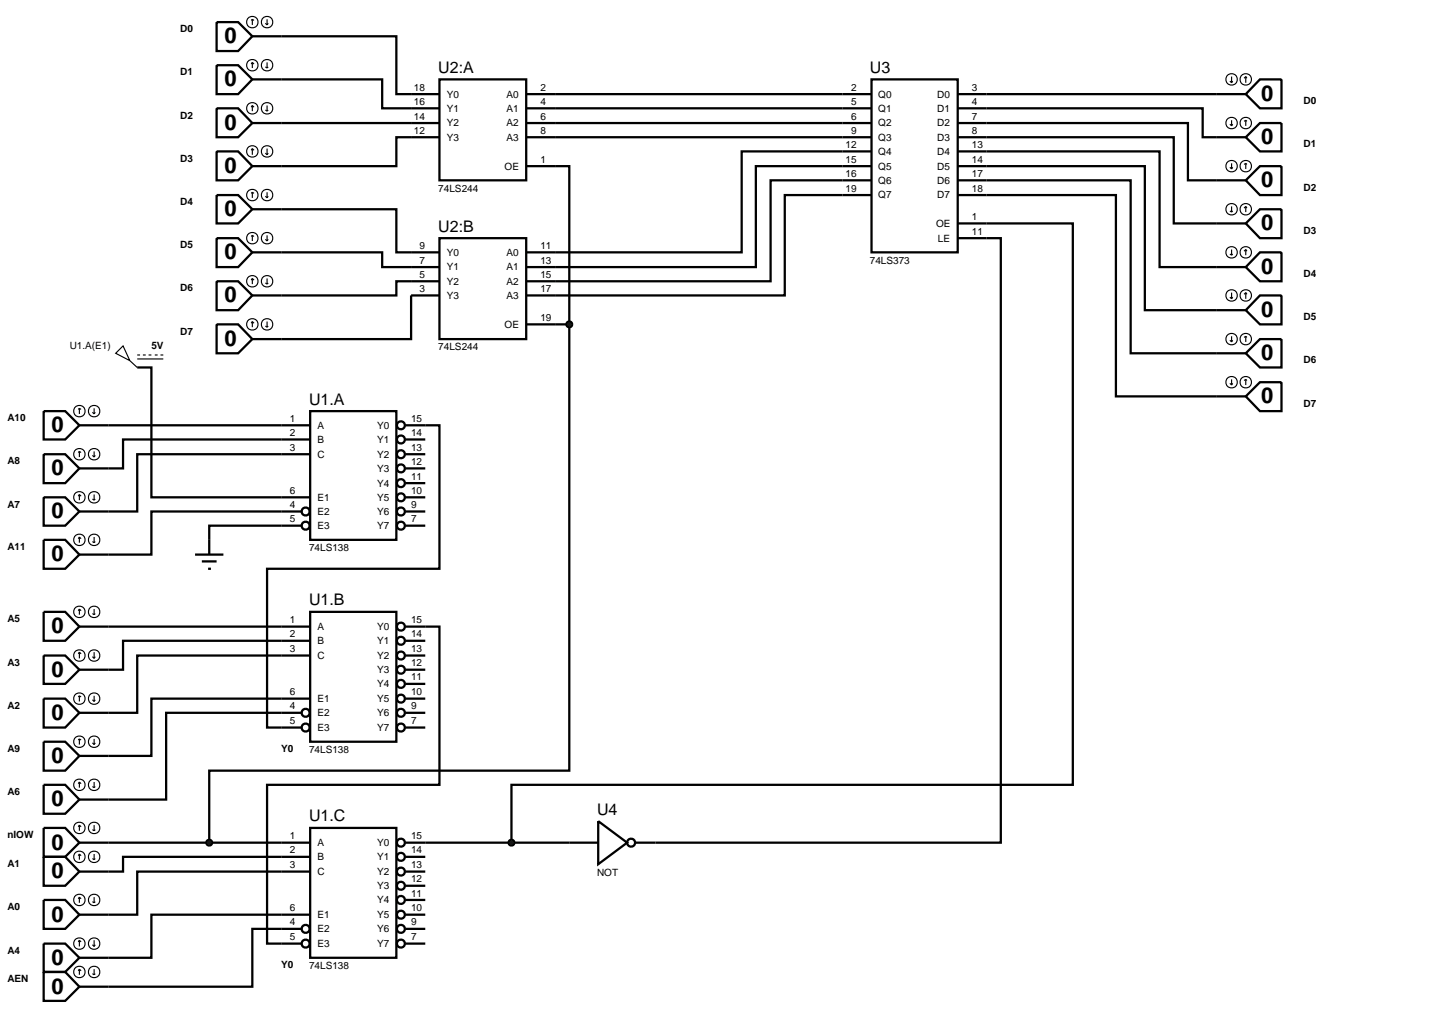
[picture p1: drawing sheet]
<svg xmlns="http://www.w3.org/2000/svg" width="257mm" height="180mm" viewBox="0 0 257 180" stroke-linecap="round" stroke-linejoin="round" font-family="sans-serif">
<g fill="none" stroke="#000" stroke-width=".4">
<path d="M49.6 14h17.8v5.1h10.1M49.6 6.4h20.3v10.2h7.6M77.5 14h15.3v17.8h-15.3zM92.8 16.6h60.9M92.8 19.1h60.9M153.7 14h15.2v30.5h-15.2zM168.9 19.1h43.2v5.1h2.5M168.9 16.6h45.7M49.6 36.9h20.3v7.6h7.6M49.6 21.7h27.9M77.5 24.2h-7.6v5.1h-20.3M92.8 29.3h7.6v27.9"/>
<path d="M92.8 21.7h60.9M92.8 24.2h60.9M153.7 26.7h-22.9v17.8h-38M153.7 29.3h-20.4v17.8h-40.5M153.7 31.8h-17.8v17.8h-43.1M153.7 34.4h-15.3v17.7h-45.6M168.9 39.4h20.3v99h-99v10.2M168.9 21.7h40.6v10.1h5.1M168.9 24.2h38.1v15.2h7.6M168.9 26.7h35.6v20.4h10.1M168.9 29.3h33v25.4h12.7M168.9 31.8h30.5v30.5h15.2"/>
<path d="M168.9 34.4h27.9v35.5h17.8M49.6 44.5h17.8v2.6h10.1M77.5 42h15.3v17.8h-15.3zM77.5 49.6h-7.6v2.5h-20.3M77.5 52.1h-5v7.7h-22.9M92.8 57.2h7.6M100.4 57.2v78.7h-63.5v12.7M168.9 42h7.6v106.6h-60.9M19.1 75h35.6M24.2 64.8h2.5v22.9h28M54.7 72.5h15.2v22.7h-15.2zM54.7 77.5h-33v5.1h-2.6"/>
<path d="M71.5 75h6v25.3h-30.4v28h6.1M71.5 77.5h3.5M34.4 97.8h5M35.6 99h2.6M53.2 92.7h-16.3v5.1M53.2 90.2h-26.5v7.6h-7.6M54.7 80.1h-30.5v10.1h-5.1M71.5 80.1h3.5M71.5 87.7h3.5M71.5 90.2h3.5M71.5 92.7h3.5M71.5 82.6h3.5"/>
<path d="M71.5 85.2h3.5M19.1 110.5h35.6M36.7 100.3h.5M54.7 107.9h15.2v22.9h-15.2zM54.7 113h-33v5.1h-2.6M54.7 115.6h-30.5v10.1h-5.1M71.5 110.5h6v27.9h-30.4v28h6.1M71.5 113h3.5M71.5 115.6h3.5M71.5 118.1h3.5M53.2 125.7h-23.9v15.3h-10.2M54.7 123.2h-28v10.1h-7.6"/>
<path d="M71.5 123.2h3.5M71.5 125.7h3.5M71.5 128.3h3.5M71.5 120.6h3.5M19.1 148.6h35.6M54.7 146h15.2v22.9h-15.2zM54.7 151.1h-33v2.6h-2.6M54.7 153.7h-30.5v7.6h-5.1M71.5 148.6h28.9M71.5 151.1h3.5M71.5 153.7h3.5M71.5 156.2h3.5"/>
<path d="M71.5 158.7h3.5M53.2 163.8h-8.7v10.2h-25.4M54.7 161.3h-28v7.6h-7.6M71.5 161.3h3.5M71.5 163.8h3.5M71.5 166.4h3.5"/>
<circle cx="70.7" cy="77.5" r=".7"/>
<circle cx="70.7" cy="75" r=".7"/>
<circle cx="53.9" cy="90.2" r=".7"/>
<circle cx="53.9" cy="92.7" r=".7"/>
<circle cx="70.7" cy="90.2" r=".7"/>
<circle cx="70.7" cy="80.1" r=".7"/>
<circle cx="70.7" cy="92.7" r=".7"/>
<circle cx="70.7" cy="87.7" r=".7"/>
<circle cx="70.7" cy="85.2" r=".7"/>
<circle cx="70.7" cy="82.6" r=".7"/>
<circle cx="70.7" cy="113" r=".7"/>
<circle cx="70.7" cy="115.6" r=".7"/>
<circle cx="70.7" cy="118.1" r=".7"/>
<circle cx="70.7" cy="110.5" r=".7"/>
<circle cx="53.9" cy="125.7" r=".7"/>
<circle cx="53.9" cy="128.3" r=".7"/>
<circle cx="70.7" cy="125.7" r=".7"/>
<circle cx="70.7" cy="120.6" r=".7"/>
<circle cx="70.7" cy="128.3" r=".7"/>
<circle cx="70.7" cy="123.2" r=".7"/>
<circle cx="70.7" cy="158.7" r=".7"/>
<circle cx="70.7" cy="153.7" r=".7"/>
<circle cx="70.7" cy="151.1" r=".7"/>
<circle cx="70.7" cy="156.2" r=".7"/>
<circle cx="70.7" cy="148.6" r=".7"/>
<circle cx="53.9" cy="166.4" r=".7"/>
<circle cx="53.9" cy="163.8" r=".7"/>
<circle cx="70.7" cy="166.4" r=".7"/>
<circle cx="70.7" cy="163.8" r=".7"/>
<circle cx="70.7" cy="161.3" r=".7"/>
</g>
<g fill="#004000" stroke="#000" stroke-width=".4">
<path d="M36.5 148.3l.4-.2-.5 .5zM36.9 148.1l.3 .1 .2 .4zM37.4 148.6l-.1 .3-.4 .2zM36.4 148.6l.5 .5-.4-.2z"/>
<path d="M100.1 56.8l.3-.1-.5 .5zM100.4 56.7l.4 .2 .1 .3zM100.4 57.7l.5-.5-.2 .4zM99.9 57.2l.5 .5-.4-.2z"/>
</g>
<g fill="#004000">
<path d="M36.4 148.6l.5-.5 .5 .5-.5 .5z"/>
<path d="M100.4 56.7l.5 .5-.5 .5-.5-.5z"/>
</g>
<g fill="none" stroke="#000" stroke-width=".4">
<path d="M100.4 148.6h5.1M105.5 144.8l5.1 3.8-5.1 3.8zM112.1 148.6h3.5"/>
<circle cx="111.3" cy="148.6" r=".7"/>
</g>
<path d="M89.9 148.2l.3-.1-.5 .5zM90.2 148.1l.3 .1 .2 .4zM90.7 148.6l-.1 .3-.4 .2zM89.7 148.6l.5 .5-.4-.2z" fill="#004000" stroke="#000" stroke-width=".4"/>
<path d="M90.2 148.1l.5 .5-.5 .5-.5-.5z" fill="#004000"/>
<g fill="none" stroke="#000" stroke-width=".4">
<path d="M38.2 3.9h3.8l2.5 2.5-2.5 2.6h-3.8zM38.2 11.5h3.8l2.5 2.5-2.5 2.6h-3.8zM38.2 19.1h3.8l2.5 2.6-2.5 2.5h-3.8zM44.5 6.4h5.1M44.5 14h5.1M214.6 16.6h5.1M222.2 14h3.8v5.1h-3.8l-2.5-2.5zM38.2 26.7h3.8l2.5 2.6-2.5 2.5h-3.8zM38.2 34.4h3.8l2.5 2.5-2.5 2.5h-3.8zM44.5 21.7h5.1M44.5 29.3h5.1M44.5 36.9h5.1"/>
<path d="M214.6 24.2h5.1M214.6 31.8h5.1M214.6 39.4h5.1M219.7 24.2l2.5-2.5h3.8v5h-3.8zM222.2 29.3h3.8v5.1h-3.8l-2.5-2.6zM222.2 36.9h3.8v5.1h-3.8l-2.5-2.6zM38.2 42h3.8l2.5 2.5-2.5 2.6h-3.8zM38.2 49.6h3.8l2.5 2.5-2.5 2.6h-3.8zM38.2 57.2h3.8l2.5 2.6-2.5 2.5h-3.8zM44.5 44.5h5.1M44.5 52.1h5.1M44.5 59.8h5.1"/>
<path d="M214.6 47.1h5.1M214.6 54.7h5.1M222.2 44.5h3.8v5.1h-3.8l-2.5-2.5zM222.2 52.1h3.8v5.1h-3.8l-2.5-2.5zM7.7 72.5h3.8l2.5 2.5-2.5 2.5h-3.8zM14 75h5.1M214.6 62.3h5.1M214.6 69.9h5.1M219.7 62.3l2.5-2.5h3.8v5h-3.8zM222.2 67.4h3.8v5.1h-3.8l-2.5-2.6zM7.7 80.1h3.8l2.5 2.5-2.5 2.6h-3.8zM7.7 87.7h3.8l2.5 2.5-2.5 2.5h-3.8z"/>
<path d="M7.7 95.2h3.8l2.5 2.6-2.5 2.5h-3.8zM14 82.6h5.1M14 90.2h5.1M14 97.8h5.1M7.7 107.9h3.8l2.5 2.6-2.5 2.5h-3.8zM7.7 115.6h3.8l2.5 2.5-2.5 2.5h-3.8zM14 110.5h5.1M14 118.1h5.1M7.7 123.2h3.8l2.5 2.5-2.5 2.6h-3.8zM7.7 130.8h3.8l2.5 2.5-2.5 2.6h-3.8zM7.7 138.4h3.8l2.5 2.6-2.5 2.5h-3.8zM14 125.7h5.1"/>
<path d="M14 133.3h5.1M7.7 151.1h3.8l2.5 2.6-2.5 2.5h-3.8zM7.7 158.7h3.8l2.5 2.6-2.5 2.5h-3.8zM7.7 146h3.8l2.5 2.6-2.5 2.5h-3.8zM14 141h5.1M14 153.7h5.1M14 148.6h5.1M7.7 166.4h3.8l2.5 2.5-2.5 2.5h-3.8zM7.7 171.4h3.8l2.5 2.6-2.5 2.5h-3.8zM14 161.3h5.1M14 168.9h5.1M14 174h5.1"/>
</g>
<g fill="none" stroke="#000" stroke-width=".2">
<path d="M44.5 3.4l-.2 .2M44.5 3.4l.3 .2M44.5 3.4v1M44.5 11v1M44.5 18.6v1M44.5 11l-.2 .3M44.5 11l.3 .3M44.5 18.6l-.2 .3M44.5 18.6l.3 .3M46.8 4.1l.3 .3M46.8 11.8l.3 .2M46.8 19.4l.3 .2"/>
<path d="M47.1 3.4v1M47.1 11v1M47.1 18.6v1M47.3 4.1l-.2 .3M47.3 11.8l-.2 .2M47.3 19.4l-.2 .2M216.9 14.3l.3 .3M217.2 13.5v1.1M217.4 14.3l-.2 .3M219.7 13.5l.2 .3M219.7 13.5l-.3 .3M219.7 13.5v1.1"/>
<path d="M44.5 26.2v1.1M44.5 33.9v1M44.5 26.2l-.2 .3M44.5 26.2l.3 .3M44.5 33.9l-.2 .2M44.5 33.9l.3 .2M46.8 27l.3 .3M46.8 34.6l.3 .3M47.1 26.2v1.1M47.1 33.9v1M47.3 27l-.2 .3M47.3 34.6l-.2 .3"/>
<path d="M216.9 21.9l.3 .3M216.9 29.5l.3 .3M216.9 37.2l.3 .2M217.2 21.2v1M217.2 28.8v1M217.2 36.4v1M217.4 21.9l-.2 .3M217.4 29.5l-.2 .3M217.4 37.2l-.2 .2M219.7 21.2v1M219.7 28.8v1M219.7 36.4v1"/>
<path d="M219.7 21.2l.2 .2M219.7 21.2l-.3 .2M219.7 28.8l.2 .2M219.7 28.8l-.3 .2M219.7 36.4l.2 .3M219.7 36.4l-.3 .3M44.5 41.5l-.2 .2M44.5 49.1l-.2 .3M44.5 41.5v1M44.5 49.1v1M44.5 56.7v1M44.5 41.5l.3 .2"/>
<path d="M44.5 49.1l.3 .3M44.5 56.7l-.2 .3M44.5 56.7l.3 .3M46.8 42.2l.3 .3M46.8 49.9l.3 .2M46.8 57.5l.3 .2M47.1 41.5v1M47.1 49.1v1M47.1 56.7v1M47.3 57.5l-.2 .2M47.3 42.2l-.2 .3M47.3 49.9l-.2 .2"/>
<path d="M216.9 44.8l.3 .2M216.9 52.4l.3 .3M217.2 44v1M217.2 51.6v1.1M217.2 59.3v1M217.4 44.8l-.2 .2M217.4 52.4l-.2 .3M219.7 44v1M219.7 51.6v1.1M219.7 59.3v1M219.7 44l.2 .3M219.7 44l-.3 .3"/>
<path d="M219.7 51.6l.2 .3M219.7 51.6l-.3 .3M219.7 59.3l.2 .2M219.7 59.3l-.3 .2M14 72l-.2 .2M14 72l.3 .2M14 72v1M14 79.6v1M14 79.6l-.2 .2M14 79.6l.3 .2M16.3 72.7l.3 .3M16.6 72v1"/>
<path d="M16.6 79.6v1M16.8 72.7l-.2 .3M20.4 62.3l1.3-1.3 1.2 2.6zM22.9 63.6l1.3 1.2M24.2 62.6h.5M24.2 63.3h4.6M25.2 62.6h.5M26.2 62.6h.5M27.3 62.6h.5M28.3 62.6h.5M216.9 60l.3 .3M216.9 67.6l.3 .3"/>
<path d="M217.2 66.9v1M217.4 60l-.2 .3M217.4 67.6l-.2 .3M219.7 66.9v1M219.7 66.9l.2 .2M219.7 66.9l-.3 .2M14 87.2v1M14 94.7v1M14 87.2l-.2 .3M14 87.2l.3 .3M14 94.7l-.2 .3M14 94.7l.3 .3"/>
<path d="M16.3 80.3l.3 .3M16.3 88l.3 .2M16.3 95.5l.3 .2M16.6 87.2v1M16.6 94.7v1M16.8 80.3l-.2 .3M16.8 88l-.2 .2M16.8 95.5l-.2 .2M14 107.4v1M14 115v1.1M14 107.4l-.2 .3M14 107.4l.3 .3"/>
<path d="M14 115l-.2 .3M14 115l.3 .3M16.3 108.2l.3 .2M16.3 115.8l.3 .3M16.6 107.4v1M16.6 115v1.1M16.8 108.2l-.2 .2M16.8 115.8l-.2 .3M14 122.7v1M14 130.3v1M14 137.9v1M14 122.7l-.2 .2"/>
<path d="M14 122.7l.3 .2M14 130.3l-.2 .2M14 130.3l.3 .2M14 137.9l-.2 .3M14 137.9l.3 .3M16.3 123.4l.3 .3M16.3 131l.3 .3M16.3 138.7l.3 .2M16.6 122.7v1M16.6 130.3v1M16.6 137.9v1M16.8 123.4l-.2 .3"/>
<path d="M16.8 131l-.2 .3M16.8 138.7l-.2 .2M14 145.5v1M14 150.6v1M14 158.2v1M14 150.6l-.2 .3M14 150.6l.3 .3M14 158.2l-.2 .3M14 158.2l.3 .3M14 145.5l-.2 .3M14 145.5l.3 .3M16.3 151.4l.3 .2"/>
<path d="M16.3 159l.3 .2M16.3 146.3l.3 .2M16.6 145.5v1M16.6 150.6v1M16.6 158.2v1M16.8 151.4l-.2 .2M16.8 159l-.2 .2M16.8 146.3l-.2 .2M14 165.8v1.1M14 170.9v1M14 165.8l-.2 .3M14 165.8l.3 .3"/>
<path d="M14 170.9l-.2 .3M14 170.9l.3 .3M16.3 166.6l.3 .3M16.3 171.7l.3 .2M16.6 165.8v1.1M16.6 170.9v1M16.8 166.6l-.2 .3M16.8 171.7l-.2 .2"/>
<circle cx="44.5" cy="11.5" r="1.01"/>
<circle cx="44.5" cy="19.1" r="1.01"/>
<circle cx="44.5" cy="3.9" r="1.01"/>
<circle cx="47.1" cy="11.5" r="1.01"/>
<circle cx="47.1" cy="19.1" r="1.01"/>
<circle cx="47.1" cy="3.9" r="1.01"/>
<circle cx="217.2" cy="14" r="1.01"/>
<circle cx="219.7" cy="14" r="1.01"/>
<circle cx="44.5" cy="34.4" r="1.01"/>
<circle cx="44.5" cy="26.7" r="1.01"/>
<circle cx="47.1" cy="34.4" r="1.01"/>
<circle cx="47.1" cy="26.7" r="1.01"/>
<circle cx="217.2" cy="36.9" r="1.01"/>
<circle cx="217.2" cy="21.7" r="1.01"/>
<circle cx="217.2" cy="29.3" r="1.01"/>
<circle cx="219.7" cy="36.9" r="1.01"/>
<circle cx="219.7" cy="21.7" r="1.01"/>
<circle cx="219.7" cy="29.3" r="1.01"/>
<circle cx="44.5" cy="49.6" r="1.01"/>
<circle cx="44.5" cy="57.2" r="1.01"/>
<circle cx="44.5" cy="42" r="1.01"/>
<circle cx="47.1" cy="49.6" r="1.01"/>
<circle cx="47.1" cy="57.2" r="1.01"/>
<circle cx="47.1" cy="42" r="1.01"/>
<circle cx="217.2" cy="44.5" r="1.01"/>
<circle cx="217.2" cy="59.8" r="1.01"/>
<circle cx="217.2" cy="52.1" r="1.01"/>
<circle cx="219.7" cy="44.5" r="1.01"/>
<circle cx="219.7" cy="59.8" r="1.01"/>
<circle cx="219.7" cy="52.1" r="1.01"/>
<circle cx="14" cy="72.5" r="1.01"/>
<circle cx="16.6" cy="72.5" r="1.01"/>
<circle cx="217.2" cy="67.4" r="1.01"/>
<circle cx="219.7" cy="67.4" r="1.01"/>
<circle cx="14" cy="87.7" r="1.01"/>
<circle cx="14" cy="95.2" r="1.01"/>
<circle cx="14" cy="80.1" r="1.01"/>
<circle cx="16.6" cy="87.7" r="1.01"/>
<circle cx="16.6" cy="95.2" r="1.01"/>
<circle cx="16.6" cy="80.1" r="1.01"/>
<circle cx="14" cy="107.9" r="1.01"/>
<circle cx="14" cy="115.6" r="1.01"/>
<circle cx="16.6" cy="107.9" r="1.01"/>
<circle cx="16.6" cy="115.6" r="1.01"/>
<circle cx="14" cy="130.8" r="1.01"/>
<circle cx="14" cy="123.2" r="1.01"/>
<circle cx="14" cy="138.4" r="1.01"/>
<circle cx="16.6" cy="130.8" r="1.01"/>
<circle cx="16.6" cy="123.2" r="1.01"/>
<circle cx="16.6" cy="138.4" r="1.01"/>
<circle cx="14" cy="146" r="1.01"/>
<circle cx="14" cy="158.7" r="1.01"/>
<circle cx="14" cy="151.1" r="1.01"/>
<circle cx="16.6" cy="146" r="1.01"/>
<circle cx="16.6" cy="158.7" r="1.01"/>
<circle cx="16.6" cy="151.1" r="1.01"/>
<circle cx="14" cy="171.4" r="1.01"/>
<circle cx="14" cy="166.4" r="1.01"/>
<circle cx="16.6" cy="171.4" r="1.01"/>
<circle cx="16.6" cy="166.4" r="1.01"/>
</g>
<g font-size="3.9">
<text x="39.6" y="7.6">0</text>
<text x="39.6" y="15.2">0</text>
<text x="222.4" y="17.8">0</text>
<text x="39.6" y="22.9">0</text>
<text x="222.4" y="25.4">0</text>
<text x="39.6" y="30.5">0</text>
<text x="222.4" y="33">0</text>
<text x="39.6" y="38.1">0</text>
<text x="222.4" y="40.6">0</text>
<text x="39.6" y="45.7">0</text>
<text x="39.6" y="53.3">0</text>
<text x="222.4" y="48.3">0</text>
<text x="222.4" y="55.9">0</text>
<text x="39.6" y="61">0</text>
<text x="222.4" y="63.5">0</text>
<text x="222.4" y="71.1">0</text>
<text x="9.1" y="76.2">0</text>
<text x="9.1" y="83.8">0</text>
<text x="9.1" y="91.4">0</text>
<text x="9.1" y="99">0</text>
<text x="9.1" y="111.7">0</text>
<text x="9.1" y="119.3">0</text>
<text x="9.1" y="126.9">0</text>
<text x="9.1" y="134.5">0</text>
<text x="9.1" y="142.2">0</text>
<text x="9.1" y="149.8">0</text>
<text x="9.1" y="154.9">0</text>
<text x="9.1" y="162.5">0</text>
<text x="9.1" y="170.1">0</text>
<text x="9.1" y="175.2">0</text>
</g>
<g font-size="2.8">
<text x="77.3" y="12.9">U2:A</text>
<text x="153.4" y="12.9">U3</text>
<text x="77.3" y="40.9">U2:B</text>
<text x="54.5" y="71.4">U1.A</text>
<text x="54.5" y="106.8">U1.B</text>
<text x="105.3" y="143.7">U4</text>
<text x="54.5" y="144.9">U1.C</text>
</g>
<g font-size="1.8">
<text x="31.8" y="5.7">D0</text>
<text x="31.8" y="13.3">D1</text>
<text x="73" y="16">18</text>
<text x="78.8" y="17.2">Y0</text>
<text x="89.3" y="17.2">A0</text>
<text x="95.3" y="16">2</text>
<text x="150.1" y="16">2</text>
<text x="154.9" y="17.2">Q0</text>
<text x="165.3" y="17.2">D0</text>
<text x="171.4" y="16">3</text>
<text x="31.8" y="20.9">D2</text>
<text x="73" y="18.5">16</text>
<text x="73" y="21.1">14</text>
<text x="73" y="23.6">12</text>
<text x="78.8" y="19.7">Y1</text>
<text x="78.8" y="22.3">Y2</text>
<text x="89.3" y="19.7">A1</text>
<text x="89.3" y="22.3">A2</text>
<text x="95.3" y="18.5">4</text>
<text x="95.3" y="21.1">6</text>
<text x="95.3" y="23.6">8</text>
<text x="150.1" y="18.5">5</text>
<text x="150.1" y="21.1">6</text>
<text x="150.1" y="23.6">9</text>
<text x="154.9" y="19.7">Q1</text>
<text x="154.9" y="22.3">Q2</text>
<text x="165.3" y="19.7">D1</text>
<text x="165.3" y="22.3">D2</text>
<text x="171.4" y="18.5">4</text>
<text x="171.4" y="21.1">7</text>
<text x="171.4" y="23.6">8</text>
<text x="229.9" y="18.4">D0</text>
<text x="31.8" y="28.5">D3</text>
<text x="78.8" y="24.8">Y3</text>
<text x="89" y="29.9">OE</text>
<text x="89.3" y="24.8">A3</text>
<text x="95.3" y="28.7">1</text>
<text x="149.1" y="26.1">12</text>
<text x="149.1" y="28.7">15</text>
<text x="154.9" y="24.8">Q3</text>
<text x="154.9" y="27.3">Q4</text>
<text x="154.9" y="29.9">Q5</text>
<text x="165.3" y="24.8">D3</text>
<text x="165.3" y="27.3">D4</text>
<text x="165.3" y="29.9">D5</text>
<text x="171.4" y="26.1">13</text>
<text x="171.4" y="28.7">14</text>
<text x="229.9" y="26">D1</text>
<text x="77.3" y="33.8">74LS244</text>
<text x="149.1" y="31.2">16</text>
<text x="149.1" y="33.8">19</text>
<text x="154.9" y="32.4">Q6</text>
<text x="154.9" y="35">Q7</text>
<text x="165.3" y="32.4">D6</text>
<text x="165.3" y="35">D7</text>
<text x="171.4" y="31.2">17</text>
<text x="171.4" y="33.8">18</text>
<text x="229.9" y="33.6">D2</text>
<text x="31.8" y="36.2">D4</text>
<text x="165.1" y="40">OE</text>
<text x="171.4" y="38.8">1</text>
<text x="171.4" y="41.4">11</text>
<text x="229.9" y="41.2">D3</text>
<text x="31.8" y="43.8">D5</text>
<text x="74" y="43.9">9</text>
<text x="74" y="46.5">7</text>
<text x="78.8" y="45.1">Y0</text>
<text x="78.8" y="47.7">Y1</text>
<text x="89.3" y="45.1">A0</text>
<text x="89.3" y="47.7">A1</text>
<text x="95.3" y="43.9">11</text>
<text x="95.3" y="46.5">13</text>
<text x="153.4" y="46.5">74LS373</text>
<text x="165.4" y="42.6">LE</text>
<text x="31.8" y="51.4">D6</text>
<text x="74" y="49">5</text>
<text x="74" y="51.5">3</text>
<text x="78.8" y="50.2">Y2</text>
<text x="78.8" y="52.7">Y3</text>
<text x="89.3" y="50.2">A2</text>
<text x="89.3" y="52.7">A3</text>
<text x="95.3" y="49">15</text>
<text x="95.3" y="51.5">17</text>
<text x="229.9" y="48.9">D4</text>
<text x="31.8" y="59">D7</text>
<text x="89" y="57.8">OE</text>
<text x="95.3" y="56.6">19</text>
<text x="229.9" y="56.5">D5</text>
<text x="12.3" y="61.6">U1.A(E1)</text>
<text x="26.7" y="61.6">5V</text>
<text x="77.3" y="61.8">74LS244</text>
<text x="229.9" y="64.1">D6</text>
<text x="229.9" y="71.7">D7</text>
<text x="1.3" y="74.3">A10</text>
<text x="51.1" y="74.4">1</text>
<text x="51.1" y="76.9">2</text>
<text x="56" y="75.6">A</text>
<text x="66.5" y="75.6">Y0</text>
<text x="72.5" y="74.4">15</text>
<text x="72.5" y="76.9">14</text>
<text x="1.3" y="81.9">A8</text>
<text x="51.1" y="79.5">3</text>
<text x="56" y="78.1">B</text>
<text x="56" y="80.7">C</text>
<text x="66.5" y="78.1">Y1</text>
<text x="66.5" y="80.7">Y2</text>
<text x="66.5" y="83.2">Y3</text>
<text x="72.5" y="79.5">13</text>
<text x="72.5" y="82">12</text>
<text x="1.3" y="89.5">A7</text>
<text x="51.1" y="87.1">6</text>
<text x="51.1" y="89.6">4</text>
<text x="56" y="88.3">E1</text>
<text x="66.5" y="85.8">Y4</text>
<text x="66.5" y="88.3">Y5</text>
<text x="72.5" y="84.6">11</text>
<text x="72.5" y="87.1">10</text>
<text x="72.5" y="89.6">9</text>
<text x="51.1" y="92.1">5</text>
<text x="56" y="90.8">E2</text>
<text x="56" y="93.3">E3</text>
<text x="66.5" y="90.8">Y6</text>
<text x="66.5" y="93.3">Y7</text>
<text x="72.5" y="92.1">7</text>
<text x="1.3" y="97">A11</text>
<text x="54.5" y="97.2">74LS138</text>
<text x="1.3" y="109.7">A5</text>
<text x="51.1" y="109.9">1</text>
<text x="51.1" y="112.4">2</text>
<text x="56" y="111.1">A</text>
<text x="56" y="113.6">B</text>
<text x="66.5" y="111.1">Y0</text>
<text x="66.5" y="113.6">Y1</text>
<text x="72.5" y="109.9">15</text>
<text x="72.5" y="112.4">14</text>
<text x="1.3" y="117.4">A3</text>
<text x="51.1" y="115">3</text>
<text x="56" y="116.2">C</text>
<text x="66.5" y="116.2">Y2</text>
<text x="66.5" y="118.7">Y3</text>
<text x="72.5" y="115">13</text>
<text x="72.5" y="117.5">12</text>
<text x="72.5" y="120">11</text>
<text x="1.3" y="125">A2</text>
<text x="51.1" y="122.6">6</text>
<text x="51.1" y="125.1">4</text>
<text x="56" y="123.8">E1</text>
<text x="66.5" y="121.2">Y4</text>
<text x="66.5" y="123.8">Y5</text>
<text x="72.5" y="122.6">10</text>
<text x="72.5" y="125.1">9</text>
<text x="51.1" y="127.7">5</text>
<text x="56" y="126.3">E2</text>
<text x="56" y="128.9">E3</text>
<text x="66.5" y="126.3">Y6</text>
<text x="66.5" y="128.9">Y7</text>
<text x="72.5" y="127.7">7</text>
<text x="1.3" y="132.6">A9</text>
<text x="49.6" y="132.6">Y0</text>
<text x="54.5" y="132.8">74LS138</text>
<text x="1.3" y="140.2">A6</text>
<text x="1.3" y="147.8">nIOW</text>
<text x="51.1" y="148">1</text>
<text x="56" y="149.2">A</text>
<text x="66.5" y="149.2">Y0</text>
<text x="72.5" y="148">15</text>
<text x="1.3" y="152.9">A1</text>
<text x="51.1" y="150.5">2</text>
<text x="51.1" y="153.1">3</text>
<text x="56" y="151.7">B</text>
<text x="56" y="154.3">C</text>
<text x="66.5" y="151.7">Y1</text>
<text x="66.5" y="154.3">Y2</text>
<text x="72.5" y="150.5">14</text>
<text x="72.5" y="153.1">13</text>
<text x="72.5" y="155.6">12</text>
<text x="105.3" y="154.4">NOT</text>
<text x="1.3" y="160.5">A0</text>
<text x="51.1" y="160.7">6</text>
<text x="56" y="161.9">E1</text>
<text x="66.5" y="156.8">Y3</text>
<text x="66.5" y="159.3">Y4</text>
<text x="66.5" y="161.9">Y5</text>
<text x="72.5" y="158.1">11</text>
<text x="72.5" y="160.7">10</text>
<text x="51.1" y="163.2">4</text>
<text x="51.1" y="165.8">5</text>
<text x="56" y="164.4">E2</text>
<text x="56" y="167">E3</text>
<text x="66.5" y="164.4">Y6</text>
<text x="66.5" y="167">Y7</text>
<text x="72.5" y="163.2">9</text>
<text x="72.5" y="165.8">7</text>
<text x="1.3" y="168.2">A4</text>
<text x="1.3" y="173.2">AEN</text>
<text x="49.6" y="170.7">Y0</text>
<text x="54.5" y="170.9">74LS138</text>
</g>
</svg>
